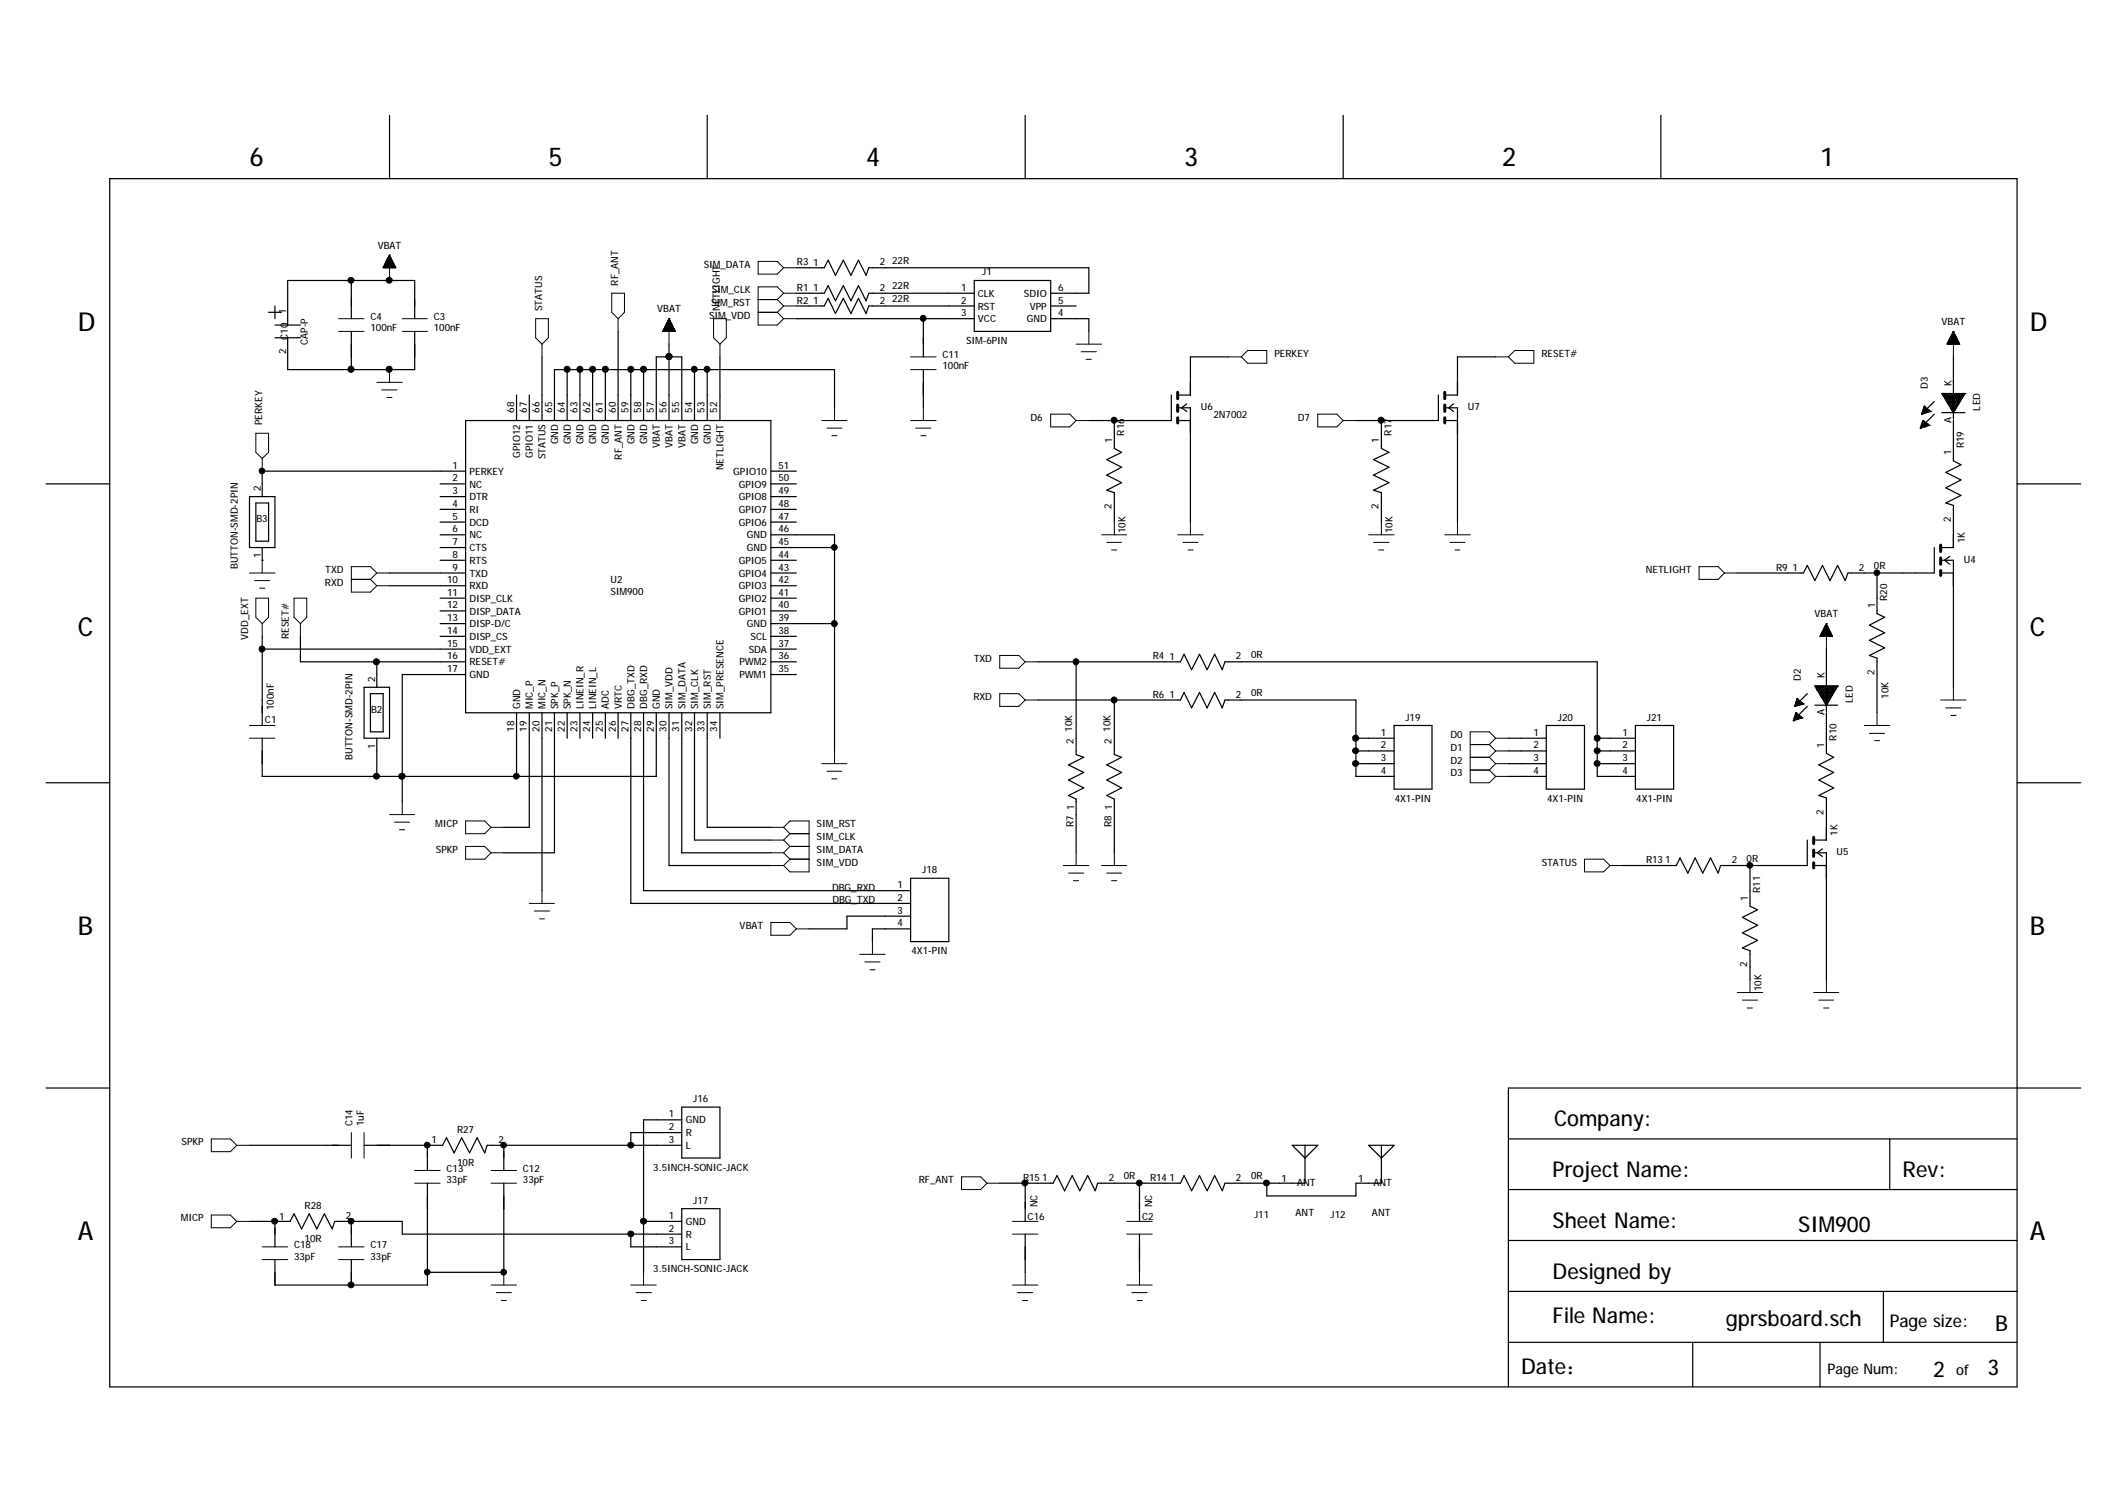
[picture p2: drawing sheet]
<svg xmlns="http://www.w3.org/2000/svg" width="297mm" height="210mm" viewBox="0 0 297 210" stroke-linecap="round" stroke-linejoin="round" font-family="sans-serif">
<g fill="none" stroke="#000" stroke-width=".17">
<path d="M54.4 16.1v8.8M98.8 16.1v8.8M143.2 16.1v8.8M187.6 16.1v8.8M231.9 16.1v8.8M15.3 24.9h266.4v168.8h-266.4zM49.1 39.2v5.3M54.4 39.2h.1M111.2 37.4h3.9l.6-1.1 1 2.2 1.1-2.2 1 2.2 1.1-2.2 1 2.2 .4-1.1h30.8v3.6h-5.4M136.1 39.2h10.6v7.1h-10.6zM37.5 43.6h1.8M38.4 42.7v1.8"/>
<path d="M38.4 45.4h3.6M38.4 47.2h3.6M49.1 46.3v5.3M54.4 51.6h.1M57.9 44.5v-5.3h-17.7v6.2M57.9 46.3v5.3h-17.7v-4.4M65 58.7h42.7v40.8h-42.7zM72.1 55.2v3.5M73.9 55.2v3.5M75.7 49.8v8.9M79.2 51.6v7.1M81 51.6v7.1"/>
<path d="M82.8 51.6v7.1M84.5 51.6v7.1M86.3 46.3v12.4M88.1 51.6v7.1M89.9 51.6v7.1M91.7 58.7v-8.9h3.5v8.9M93.4 49.8h.1M93.4 48.1v10.6M97 51.6v7.1M98.8 51.6v7.1M100.5 49.8v8.9M111.2 41h3.9l.6-1.1 1 2.1 1.1-2.1 1 2.1 1.1-2.1 1 2.1 .4-1h14.8"/>
<path d="M111.2 42.7h3.9l.6-1 1 2.1 1.1-2.1 1 2.1 1.1-2.1 1 2.1 .4-1.1h14.8M111.2 44.5h24.9M116.5 57v-5.4h-39.1v7.1M128.9 44.5v5.3M128.9 51.6v5.4M146.7 42.7h3.6M146.7 44.5h5.4v1.8M155.6 58.7v3.9l1 .6-2 1 2 1-2 1.2 2 1-2 1.1 1 .3v4.1M163.6 55.2v3.5h-11.5M164.5 58.7h1.7M164.5 57h1.7v15.9M165.7 56.4l-.7 .6 .7 .5"/>
<path d="M171.6 49.8h-5.4v5.4h-1.7M192.9 58.7v3.9l1.1 .6-2.2 1 2.2 1-2.2 1.2 2.2 1-2.2 1.1 1.1 .3v4.1M200.9 55.2v3.5h-11.5M201.8 58.7h1.7M201.8 57h1.7v15.9M203 56.4l-.7 .6 .7 .5M208.9 49.8h-5.4v5.4h-1.7M268.2 59.8h.1M268.3 59.6h.6M268.3 59.4h1.1M268.4 57.8h.1M268.4 57.6h.7"/>
<path d="M268.4 59.1h.6M268.5 57.5h1.1M268.5 58.9h.2M268.5 58.7h.1M268.5 58.7v1M268.5 58.7l-.3 1.1M268.5 58.7l.7 .5M268.6 57.1h.6M268.6 57h.3M268.7 56.7h.1M268.7 56.7l-.3 1.1M268.7 56.7l.7 .6"/>
<path d="M268.7 56.7v1M268.7 58.9v.7M268.9 56.9v.7M268.9 59v.5M269.1 57v.6M269.1 59.2v.3M269.2 57.2v.3M269.2 59.2v.3M269.2 59.2l.2 .2M269.2 59.2h-.8v.5M269.4 59.4h.1M269.4 57.3h-.9v.5"/>
<path d="M269.4 57.3l.2 .2M269.4 57.3v.2M269.4 59.4l-1.2 .4M269.6 57.5h.1M269.6 57.5l-1.2 .3M270.1 56.1l-1.7 1.7M270.1 57.8l-1.7 1.8M271.2 55h.1M271.2 57.6h3.2M271.2 55h3.2M271.2 55l1.6 2.6M271.3 55.2h3"/>
<path d="M271.4 55.3h2.8M271.4 55v.3M271.5 55.5h2.6M271.6 55v.6M271.6 55.7h2.4M271.7 55v.9h2.2v-.9M271.8 56.1h1.9M271.9 55v1.2M271.9 56.2h1.7M272 56.4h1.6M272.1 55v1.5M272.2 56.6h1.2"/>
<path d="M272.3 55v1.7h1v-1.7M272.4 57h.8M272.5 57.1h.6M272.5 55v2.1M272.6 57.3h.4M272.6 55v2.4M272.7 57.5h.2M272.8 57.6h.1M272.8 58.7v5.7l1.1 .5-2.2 1.1 2.2 1-2.2 1.1 2.2 1.1-2.2 1 1.1 .4v5.9h-1.8M272.8 49.8v8.7M273 55v2.3M273.2 55v2"/>
<path d="M273.5 55v1.4M273.7 55v1.1M274.1 55v.6M274.2 55v.3M274.4 55h.1M274.4 55l-1.6 2.6M6.4 67.6h8.9M34.8 69.4h3.6v7.1h-3.6zM35.7 70.2h1.8v5.4h-1.8zM36.6 78.2h.1M36.6 65.8h.1M36.6 65.8h28.4"/>
<path d="M36.6 65.8v3.6M36.6 76.5v1.7M61.5 67.6h3.5M61.5 69.4h3.5M61.5 71.1h3.5M61.5 72.9h3.5M61.5 74.7h3.5M61.5 76.5h3.5M61.5 78.2h3.5M107.7 67.6h3.5M107.7 65.8h3.5M107.7 69.4h3.5"/>
<path d="M107.7 71.1h3.5M107.7 72.9h3.5M107.7 74.7h8.8v30.2M107.7 76.5h8.8M107.7 78.2h3.5M270.1 76.5v3.5h-12l-.4 1.1-1.1-2.1-1 2.1-1.1-2.1-1.1 2.1-1-2.1-.6 1h-9.2M271 78.2h1.8v17.8M272.3 77.7l-.7 .5 .7 .6M281.7 67.6h8.9M36.6 90.6h28.4M36.6 88.9v12.4M42 88.9v3.5h23"/>
<path d="M50.8 96h3.6v7.1h-3.6zM51.7 96.9h1.8v5.3h-1.8zM52.6 92.4v3.6M54.4 80h10.6M54.4 81.8h10.6M61.5 83.5h3.5M61.5 85.3h3.5M61.5 87.1h3.5M61.5 88.9h3.5M65 94.2h-8.8v17.8M72.1 99.5v8.9M73.9 99.5v16h-3.5"/>
<path d="M75.7 99.5v24.9M77.4 99.5v19.6h-7M79.2 99.5v3.6M81 99.5v3.6M82.8 99.5v3.6M84.5 99.5v3.6M86.3 99.5v3.6M88.1 99.5v26.7h39.1M89.9 99.5v24.9h37.3M91.7 99.5v8.9h-55.1v-5.3M93.4 99.5v21.4h14.3M95.2 99.5v19.6h12.5"/>
<path d="M97 99.5v17.8h10.7M98.8 99.5v16h8.9M100.5 99.5v3.6M107.7 80h3.5M107.7 81.8h3.5M107.7 83.5h3.5M107.7 85.3h3.5M107.7 87.1h8.8M107.7 88.9h3.5M107.7 90.6h3.5M107.7 92.4h3.5M107.7 94.2h3.5"/>
<path d="M144.9 92.4h19.9l.6-1 1 2.1 1.1-2.1 1.1 2.1 1-2.1 1.1 2.1 .4-1.1h52v16h5.3M144.9 97.8h19.9l.6-1.1 1 2.2 1.1-2.2 1.1 2.2 1-2.2 1.1 2.2 .4-1.1h18.3v10.6h5.3M150.3 92.4v13l1 .4-2.1 1 2.1 1.1-2.1 1 2.1 1.1-2.1 1.1 1.1 .5v7.5M155.6 97.8v7.6l1 .4-2 1 2 1.1-2 1 2 1.1-2 1.1 1 .5v7.5M250.6 98.7h.1M250.7 98.5h.6M250.7 99.9h.5M250.7 98.3h1.1M250.7 99.8h.3M250.8 99.5h.1M250.8 99.5v1M250.8 99.5l-.4 1.1"/>
<path d="M250.8 99.5l.7 .6M250.9 98h.5M250.9 97.8h.3M251 97.6h.1M251 97.6l-.4 1.1M251 97.6l.7 .5M251 97.6v1M251 99.7v.7M251.1 97.7v.8M251.1 99.8v.6M251.3 97.9v.5M251.3 100v.3"/>
<path d="M251.5 98v.4M251.7 98.1h-.9v.5M251.7 98.1l.1 .2M251.7 98.1v.3M251.8 98.3h.1M251.8 98.3l-1.2 .4M252.4 96.9l-1.8 1.8M252.4 98.7l-1.8 1.7M253.4 95.8h.1M253.4 98.5h3.2M253.4 95.8h3.2M253.4 95.8l1.7 2.7"/>
<path d="M253.5 96h3M253.6 95.8v.3M253.7 96.2h2.7M253.7 96.4h2.6M253.8 95.8v.6M253.9 96.5h2.3M254 95.8v.9h2.1v-.9M254.1 96.9h1.9M254.2 95.8v1.2M254.2 97.1h1.7M254.3 97.3h1.5M254.3 95.8v1.5"/>
<path d="M254.4 97.4h1.3M254.5 95.8v1.8h1.1v-1.8M254.6 97.8h.8M254.7 95.8v2.1M254.7 98h.7M254.8 98.1h.5M254.9 95.8v2.4M254.9 98.3h.2M255.1 98.5h.1M255.1 90.6v8.8M255.1 99.5v5.7l1 .6-2.1 1 2.1 1.1-2.1 1 2.1 1.1-2.1 1.1 1.1 .3v5.9h-1.8M255.2 95.8v2.3"/>
<path d="M255.4 95.8v2.1M255.7 95.8v1.5M255.9 95.8v1.2M256.3 95.8v.6M256.5 95.8v.3M256.6 95.8h.1M256.6 95.8l-1.5 2.7M262.1 80v5.7l1.1 .5-2.1 1.1 2.1 1.1-2.1 1 2.1 1.1-2.1 1 1 .4v7.6M271 80h1.8M6.4 109.3h8.9M52.6 103.1v5.3M56.2 108.4h.1"/>
<path d="M189.4 103.1h5.3M189.4 104.9h5.3M189.4 106.7h5.3M194.7 101.3h5.3v8.9h-5.3zM210.7 103.1h5.2M210.7 104.9h5.2M210.7 106.7h5.2M210.7 108.4h5.2M215.9 101.3h5.4v8.9h-5.4zM223.1 103.1h5.3M223.1 104.9h5.3M223.1 106.7h5.3"/>
<path d="M228.4 101.3h5.3v8.9h-5.3zM250.4 100.6h.1M250.5 100.4h.6M250.6 100.3h1.1M251.5 100.1v.2M251.5 100.1l.2 .2M251.5 100.1h-.9v.5M251.7 100.3h.1M251.7 100.3l-1.3 .3M252.4 117.3v3.6h-12.1l-.4 1-1-2.1-1.1 2.1-1.1-2.1-1 2.1-1.1-2.1-.5 1.1h-7.5M253.3 119.1h1.8v17.7M254.5 118.5l-.7 .6 .7 .5"/>
<path d="M281.7 109.3h8.9M127.2 122.7h5.3v8.8h-5.3zM127.2 127.9h-8.9v1.8h-5.3M127.2 129.7h-5.4v1.8M244.4 120.9v5.6l1 .6-2.1 1 2.1 1.1-2.1 1.1 2.1 1-2.1 1.1 1.1 .4v4M253.3 120.9h1.8M6.4 151.9h8.9M34.8 159.9h14.3M50.8 159.9h11l.6-1 1 2.1 1.1-2.1 1.1 2.1 1-2.1 1.1 2.1 .3-1.1h27.2M59.7 159.9h.1M59.7 159.9v3.6M70.4 159.9h.1"/>
<path d="M70.4 159.9v3.6M95.2 158.2h-7.1v1.7M95.2 156.4h-5.3v21.3M95.2 154.6h5.3v7.1h-5.3zM180.5 159.9h3.5l-1.8 1.8zM182.2 159.9v5.3h-11.1l-.4 1.1-1.1-2.1-1 2.1-1.1-2.1-1.1 2.1-1-2.1-.6 1h-11.5l-.3 1.1-1.1-2.1-1.1 2.1-1.1-2.1-1 2.1-1.1-2.1-.5 1h-7.5M191.1 159.9h3.6l-1.8 1.8zM192.9 159.9v5.3h-3.5v1.8h-12.5v-1.8M210.7 159.1h71M263.9 159.1v7M281.7 151.9h-71v41.8M281.7 151.9h8.9"/>
<path d="M34.8 170.6h5.7l.6-1.1 1 2.1 1.1-2.1 1 2.1 1.1-2.1 1.1 2.1 .3-1h9.5v1.8h39M38.4 170.6h.1M38.4 170.6v3.5M49.1 170.6h.1M49.1 179.5h.1M49.1 170.6v3.5M49.1 175.9v3.6M59.7 165.2v14.3h-21.3v-3.6M59.7 177.7h10.7M70.4 177.7h.1M70.4 165.2v12.5M88.1 172.4v1.7h7.1"/>
<path d="M89.9 170.6h5.3M95.2 168.8h5.3v7.1h-5.3zM143.2 165.2v5.4M143.2 172.4v5.3M159.1 165.2v5.4M159.1 172.4v5.3M210.7 173.2h71M210.7 166.1h71M263.9 166.1h.1M210.7 187.5h71M210.7 180.4h71M236.4 187.5v6.2"/>
<path d="M254.2 187.5v6.2M263 180.4v7.1"/>
</g>
<g fill="none" stroke="#000" stroke-width=".14">
<path d="M53.5 37.4v-.1h1.7v.1M53.6 37.3h1.6M53.6 37.2h1.6v.2M53.6 37.1v.3M53.6 37.1h1.5M53.7 37.1h1.4v.3M53.7 37h1.3M53.7 37v.4M53.7 37.4v-.5h1.3v.5M53.8 36.8h1.1M53.8 36.8h1.1v.6M53.8 36.7v.7"/>
<path d="M53.8 36.7h1.1M53.9 36.6h1v.8M53.9 36.5h.9M53.9 36.6v.8M53.9 36.5h.9v.9M53.9 36.4v1M54 36.4h.8M54 36.3h.7v1.1M54 36.3v1.1M54.1 36.3h.6M54.1 36.2h.6v1.2M54.1 36.1v1.3"/>
<path d="M54.1 36.1h.5M54.1 36h.5v1.4M54.1 36v1.4M54.2 36h.4M54.2 35.9h.3v1.5M54.2 35.8v1.6M54.3 35.8h.2M54.3 35.8h.1v1.6M54.4 35.6h.1M54.4 35.6v3.6M54.4 35.6l-.9 1.8M54.4 35.6l.9 1.8h-1.8"/>
<path d="M54.4 35.7h-.1v1.7M105.9 36.5h2.6l.9 .9-.9 .9h-2.6zM109.4 37.4h1.8M47.3 44.5h3.5M47.3 46.3h3.5M52.6 53.4h3.6M53.3 54.5h2.2M54 55.5h.7M54.4 51.6v1.8M56.2 44.5h3.5M56.2 46.3h3.5M74.8 44.5h1.8v2.7l-.9 .9-.9-.9z"/>
<path d="M75.7 48.1v1.7M85.4 41h1.8v2.6l-.9 .9-.9-.9zM86.3 44.5v1.8M92.6 46.2h1.7v.1M92.6 46.2v.1M92.6 46.2h1.7M92.7 46.1h1.5v.2M92.7 46h1.5M92.7 46v.3M92.8 46.3v-.4h1.3v.4M92.8 45.9h1.3M92.8 45.8h1.3v.5"/>
<path d="M92.8 45.7v.6M92.8 45.7h1.2M92.9 45.6h1.1v.7M92.9 45.6v.7M92.9 45.6h1.1M92.9 45.5h1v.8M92.9 45.4v.9M93 45.4h.9M93 45.4h.9v.9M93 45.3v1M93 45.3h.8M93.1 45.2h.7v1.1"/>
<path d="M93.1 45.1v1.2M93.1 45.1h.7M93.1 45.1h.6v1.2M93.1 45v1.3M93.2 45h.5M93.2 44.9h.4v1.4M93.2 44.8v1.5M93.3 44.8h.3M93.3 44.8h.3v1.5M93.4 44.6h.1v1.7M93.4 44.5h.1M93.4 44.5l.9 1.8h-1.8z"/>
<path d="M93.4 44.5v3.6M93.5 44.5h-.1v1.8M93.6 44.7h-.3v1.6M99.7 44.5h1.7v2.7l-.9 .9-.8-.9zM100.5 48.1v1.7M105.9 41.8h2.6M105.9 43.6h2.6M108.5 41.8l.9 .9M108.5 43.6l.9 .9M109.4 44.5h1.8M109.4 41h1.8M109.4 41l-.9-.9h-2.6v5.3h2.6l.9-.9"/>
<path d="M109.4 41l-.9 .8M109.4 42.7h1.8M109.4 42.7l-.9 .9M114.8 58.7h3.5M115.5 59.8h2.1M116.5 57v1.7M127.2 49.8h3.5M127.2 51.6h3.5M127.2 58.7h3.5M127.9 59.8h2.1M128.9 57v1.7M146.7 57.8h2.7l.9 .9-.9 .9h-2.7z"/>
<path d="M150.3 58.7h1.8M150.3 48.1h3.5M151 49.1h2.1M151.7 50.2h.7M152.1 46.3v1.8M171.6 49.8h1.8M173.4 49.8l.8-.8h2.7v1.7h-2.7zM184 57.8h2.7l.9 .9-.9 .9h-2.7zM187.6 58.7h1.8M208.9 49.8h1.8M210.7 49.8l.8-.8h2.7v1.7h-2.7zM271.9 48h1.7v.1"/>
<path d="M272 47.9h1.6v.2M272 47.8h1.6M272 47.8v.3M272.1 48.1v-.4h1.4v.4M272.1 47.6h1.4M272.2 47.6h1.2v.5M272.2 47.5v.6M272.2 47.5h1.2M272.2 47.4h1.1v.7M272.2 47.4v.7M272.3 47.3h1M272.3 47.3h1v.8"/>
<path d="M272.3 47.2v.9M272.3 47.2h1M272.4 47.1h.8v1M272.4 47v1.1M272.4 47h.8M272.5 47h.7v1.1M272.5 46.8h.6v1.3M272.5 46.8v1.3M272.5 46.8h.5M272.6 46.7h.4v1.4M272.6 46.6v1.5M272.6 46.6h.4"/>
<path d="M272.7 46.6h.2v1.5M272.7 46.4h.1v1.7M272.7 46.3v1.8M272.8 46.3h.1M272.8 46.3l.9 1.8h-1.8zM272.8 46.3v3.5M272.9 46.5h-.2v1.6M273.1 46.9h-.6v1.2M273.6 47.9h-1.7v.2M35.7 60.5h1.8v2.7l-.9 .8-.9-.8zM36.6 64v1.8M36.6 78.2v1.8"/>
<path d="M116.2 60.8h.7M128.6 60.8h.7M153.8 74.7h3.6M154.6 75.7h2M155.2 76.8h.8M155.6 72.9v1.8M164.5 74.7h3.5M165.2 75.7h2.1M165.9 76.8h.7M166.2 72.9v1.8M191.1 74.7h3.6M191.8 75.7h2.2"/>
<path d="M192.5 76.8h.8M192.9 72.9v1.8M201.8 74.7h3.5M202.5 75.7h2.1M203.2 76.8h.7M203.5 72.9v1.8M237.3 79.1h2.6l.9 .9-.9 .9h-2.6zM34.8 80h3.6M35.6 81.1h2.1M35.7 83.5h1.8v2.7l-.9 .9-.9-.9zM36.3 82.1h.7M36.6 87.1v1.8"/>
<path d="M41.1 83.5h1.7v2.7l-.8 .9-.9-.9zM42 87.1v1.8M49.1 80.9h2.6M51.7 80.9l.9 .9M52.6 80l-.9-.9h-2.6v3.6h2.6l.9-.9M52.6 80h1.8M52.6 80l-.9 .9M52.6 81.8h1.8M139.6 96.9h2.7l.9 .9-.9 .9h-2.7zM139.6 91.5h2.7l.9 .9-.9 .9h-2.7zM143.2 92.4h1.7M143.2 97.8h1.7"/>
<path d="M240.8 80h1.8M254.2 88.9h1.7M254.2 88.8l1.7 .1M254.2 88.8v.1M254.2 88.7h1.7M254.3 88.7h1.5v.2M254.3 88.6v.3M254.3 88.6h1.5M254.3 88.5h1.4v.4M254.3 88.5v.4M254.4 88.4h1.3M254.4 88.4h1.3v.5"/>
<path d="M254.4 88.4v.5M254.4 88.3h1.3M254.5 88.9v-.7h1.1v.7M254.5 88.2h1.1M254.6 88.1h.9v.8M254.6 88h.8v.9M254.7 87.8h.7v1.1M254.7 87.7v1.2M254.7 87.7h.7M254.8 87.7h.5v1.2M254.8 87.6v1.3M254.8 87.6h.5"/>
<path d="M254.8 87.6h.5v1.3M254.8 87.5v1.4M254.9 87.5h.3M254.9 87.4h.3v1.5M254.9 87.3v1.6M254.9 87.3h.2M255 87.3h.1v1.6M255 87.2v1.7M255 87.2h.1M255.1 87.1h.1M255.1 87.1v3.5M255.1 87.1l-.9 1.8"/>
<path d="M255.1 87.1l.8 1.8M255.4 87.9h-.8v1M255.5 88.1h-.9v.8M262.1 99.5v1.8M271 97.8h3.6M271.7 98.9h2.2M272.5 99.9h.7M272.8 96v1.8M34.8 101.3h3.6M34.8 103.1h3.6M54.4 113.8h3.5M55.1 114.8h2.1"/>
<path d="M55.8 115.9h.7M56.2 112v1.8M65 118.2h2.7l.9 .9-.9 .9h-2.7zM65 114.7h2.7l.9 .8-.9 .9h-2.7zM68.6 119.1h1.8M68.6 115.5h1.8M107.7 119.1h1.7M107.7 117.3h1.7M107.7 115.5h1.7M109.4 115.5l.9-.8h2.7v7.1h-2.7l-.9-.9M109.4 119.1l.9 .9M109.4 117.3l.9 .9"/>
<path d="M109.4 115.5l.9 .9M110.3 120h2.7M110.3 120l-.9 .9M110.3 118.2h2.7M110.3 118.2l-.9 .9M110.3 116.4h2.7M110.3 116.4l-.9 .9M114.8 106.7h3.5M115.5 107.7h2.1M116.2 108.8h.7M116.5 104.9v1.8M150.3 119.1v1.8"/>
<path d="M155.6 119.1v1.8M205.3 104h2.7M205.3 105.8h2.7M205.3 107.5h2.7M208 104l.9 .9M208 105.8l.9 .9M208 107.5l.9 .9M208.9 103.1h1.8M208.9 106.7h1.8M208.9 103.1l-.9 .9M208.9 103.1l-.9-.9h-2.7v7.1h2.7l.9-.9M208.9 104.9h1.8"/>
<path d="M208.9 104.9l-.9 .9M208.9 106.7l-.9 .8M208.9 108.4h1.8M221.3 120h2.6l.9 .9-.9 .9h-2.6zM260.3 101.3h3.6M261.1 102.4h2.1M261.8 103.4h.7M73.9 126.2h3.5M74.6 127.2h2.2M75.4 128.3h.6M75.7 124.4v1.8M107.7 120.9h1.7"/>
<path d="M107.7 128.8h2.6l.9 .9-.9 .9h-2.6zM111.2 129.7h1.8M120.1 133.3h3.5M120.8 134.3h2.1M121.5 135.4h.7M121.8 131.5v1.8M148.5 120.9h3.6M149.2 121.9h2.1M149.9 123h.7M153.8 120.9h3.6M154.6 121.9h2M155.2 123h.8"/>
<path d="M224.8 120.9h1.8M242.6 138.6h3.6M243.3 139.7h2.1M244.4 136.8v1.8M253.3 138.6h3.5M254 139.7h2.1M255.1 136.8v1.8M29.5 159.1h2.7l.9 .8-.9 .9h-2.7zM33.1 159.9h1.7M49.1 158.2v3.5M50.8 158.2v3.5M244 140.8h.7"/>
<path d="M254.7 140.8h.7M29.5 169.7h2.7l.9 .9-.9 .9h-2.7zM33.1 170.6h1.7M36.6 174.1h3.6M36.6 175.9h3.6M47.3 174.1h3.5M47.3 175.9h3.5M57.9 163.5h3.6M57.9 165.2h3.6M68.6 163.5h3.5M68.6 165.2h3.5M68.6 179.5h3.5"/>
<path d="M70.4 177.7v1.8M88.1 179.5h3.6M89.9 177.7v1.8M134.3 164.4h2.6l.9 .8-.9 .9h-2.6zM137.8 165.2h1.8M141.4 170.6h3.5M141.4 172.4h3.5M141.4 179.5h3.5M143.2 177.7v1.8M157.4 170.6h3.5M157.4 172.4h3.5M157.4 179.5h3.5"/>
<path d="M159.1 177.7v1.8M69.3 180.5h2.1M70 181.6h.7M88.8 180.5h2.2M89.5 181.6h.8M142.1 180.5h2.1M142.8 181.6h.7M158.1 180.5h2.1M158.8 181.6h.7"/>
</g>
<path d="M164.5 54.8v.9M164.5 56.6v.9M164.5 58.3v.8M201.8 54.8v.9M201.8 56.6v.9M201.8 58.3v.8M271 76.1v.9M271 77.9v.9M271 79.7v.7M253.3 116.9v.9M253.3 118.7v.9M253.3 120.5v.7" fill="none" stroke="#000" stroke-width=".42"/>
<g fill="#000" stroke="#000" stroke-width=".14">
<circle cx="49" cy="39.1" r=".42"/>
<circle cx="54.4" cy="39.1" r=".42"/>
<circle cx="49" cy="51.6" r=".43"/>
<circle cx="54.4" cy="51.6" r=".43"/>
<circle cx="79.2" cy="51.6" r=".43"/>
<circle cx="81" cy="51.6" r=".43"/>
<circle cx="82.8" cy="51.6" r=".43"/>
<circle cx="84.5" cy="51.6" r=".43"/>
<circle cx="88.1" cy="51.6" r=".43"/>
<circle cx="89.9" cy="51.6" r=".43"/>
<circle cx="93.4" cy="49.8" r=".43"/>
<circle cx="97" cy="51.6" r=".42"/>
<circle cx="98.7" cy="51.6" r=".42"/>
<circle cx="128.9" cy="44.5" r=".42"/>
<circle cx="155.6" cy="58.7" r=".42"/>
<circle cx="192.9" cy="58.7" r=".43"/>
<circle cx="36.6" cy="65.8" r=".4"/>
<circle cx="116.5" cy="76.4" r=".4"/>
<circle cx="262.1" cy="80" r=".4"/>
<circle cx="36.6" cy="90.6" r=".42"/>
<circle cx="52.6" cy="92.4" r=".43"/>
<circle cx="116.5" cy="87.1" r=".42"/>
<circle cx="150.2" cy="92.4" r=".42"/>
<circle cx="155.6" cy="97.8" r=".42"/>
<circle cx="52.6" cy="108.4" r=".42"/>
<circle cx="56.1" cy="108.4" r=".42"/>
<circle cx="72.1" cy="108.4" r=".4"/>
<circle cx="189.3" cy="103.1" r=".43"/>
<circle cx="189.3" cy="104.8" r=".42"/>
<circle cx="189.3" cy="106.6" r=".42"/>
<circle cx="223.1" cy="103.1" r=".43"/>
<circle cx="223.1" cy="104.8" r=".42"/>
<circle cx="223.1" cy="106.6" r=".42"/>
<circle cx="244.4" cy="120.8" r=".4"/>
<circle cx="59.7" cy="159.9" r=".4"/>
<circle cx="70.3" cy="159.9" r=".4"/>
<circle cx="88.1" cy="159.9" r=".42"/>
<circle cx="38.4" cy="170.5" r=".42"/>
<circle cx="49" cy="179.4" r=".42"/>
<circle cx="49" cy="170.5" r=".42"/>
<circle cx="59.7" cy="177.7" r=".4"/>
<circle cx="70.3" cy="177.7" r=".4"/>
<circle cx="88.1" cy="172.3" r=".42"/>
<circle cx="89.9" cy="170.5" r=".42"/>
<circle cx="143.1" cy="165.2" r=".42"/>
<circle cx="159.1" cy="165.2" r=".4"/>
<circle cx="176.9" cy="165.2" r=".42"/>
</g>
<g font-size="3.6">
<text x="34.8" y="23.2">6</text>
<text x="76.6" y="23.2">5</text>
<text x="120.9" y="23.2">4</text>
<text x="165.4" y="23.2">3</text>
<text x="209.8" y="23.2">2</text>
<text x="254.2" y="23.2">1</text>
<text x="10.9" y="46.3">D</text>
<text x="283.5" y="46.3">D</text>
<text x="10.9" y="88.9">C</text>
<text x="283.5" y="88.9">C</text>
<text x="10.9" y="130.6">B</text>
<text x="283.5" y="130.6">B</text>
<text x="10.9" y="173.2">A</text>
<text x="283.5" y="173.2">A</text>
</g>
<g font-size="3">
<text x="217" y="157.3">Company:</text>
<text x="216.8" y="164.4">Project Name:</text>
<text x="265.7" y="164.4">Rev:</text>
<text x="216.8" y="171.5">Sheet Name:</text>
<text x="251.1" y="172">SIM900</text>
<text x="216.8" y="178.6">Designed by</text>
<text x="216.8" y="184.8">File Name:</text>
<text x="241" y="185.1">gprsboard.sch</text>
<text x="278.6" y="185.9">B</text>
<text x="212.4" y="191.9">Date：</text>
<text x="270" y="192.2">2</text>
<text x="277.6" y="192.1">3</text>
</g>
<text font-size="2.5" x="263.9" y="185.3">Page size:</text>
<g font-size="2">
<text x="255.2" y="191.9">Page Num:</text>
<text x="273.2" y="192.1">of</text>
</g>
<g font-size="1.4">
<text x="52.7" y="34.7">VBAT</text>
<text x="86.3" y="39.9" transform="rotate(-90 86.3 39.9)">RF_ANT</text>
<text x="98.3" y="37.4">SIM_DATA</text>
<text x="99.4" y="41">SIM_CLK</text>
<text x="111.3" y="40.6">R1</text>
<text x="111.3" y="37.1">R3</text>
<text x="113.6" y="40.7">1</text>
<text x="113.6" y="37.1">1</text>
<text x="122.9" y="40.6">2</text>
<text x="122.9" y="37.1">2</text>
<text x="124.6" y="40.4">22R</text>
<text x="124.6" y="36.8">22R</text>
<text x="134.2" y="40.6">1</text>
<text x="136.6" y="41.5">CLK</text>
<text x="137.2" y="38.5">J1</text>
<text x="143" y="41.5">SDIO</text>
<text x="147.8" y="40.6">6</text>
<text x="40" y="43.8" transform="rotate(-90 40 43.8)">1</text>
<text x="40.2" y="47.5" transform="rotate(-90 40.2 47.5)">C10</text>
<text x="51.7" y="44.7">C4</text>
<text x="51.7" y="46.2">100nF</text>
<text x="60.6" y="44.7">C3</text>
<text x="60.6" y="46.2">100nF</text>
<text x="75.7" y="43.4" transform="rotate(-90 75.7 43.4)">STATUS</text>
<text x="91.8" y="43.6">VBAT</text>
<text x="99" y="44.5">SIM_VDD</text>
<text x="99.3" y="42.7">SIM_RST</text>
<text x="100.5" y="43.4" transform="rotate(-90 100.5 43.4)">NETLIGHT</text>
<text x="111.3" y="42.4">R2</text>
<text x="113.6" y="42.4">1</text>
<text x="122.9" y="42.4">2</text>
<text x="124.6" y="42.2">22R</text>
<text x="134.2" y="42.4">2</text>
<text x="134.2" y="44.1">3</text>
<text x="136.6" y="43.2">RST</text>
<text x="136.6" y="45">VCC</text>
<text x="143.4" y="45">GND</text>
<text x="143.8" y="43.2">VPP</text>
<text x="147.8" y="44.1">4</text>
<text x="147.8" y="42.4">5</text>
<text x="271.1" y="45.4">VBAT</text>
<text x="40" y="49.5" transform="rotate(-90 40 49.5)">2</text>
<text x="43" y="48.1" transform="rotate(-90 43 48.1)">CAP-P</text>
<text x="131.6" y="50">C11</text>
<text x="131.6" y="51.6">100nF</text>
<text x="134.9" y="48">SIM-6PIN</text>
<text x="178" y="49.8">PERKEY</text>
<text x="215.3" y="49.8">RESET#</text>
<text x="272.5" y="53.9" transform="rotate(-90 272.5 53.9)">K</text>
<text x="36.6" y="59.4" transform="rotate(-90 36.6 59.4)">PERKEY</text>
<text x="71.8" y="57.6" transform="rotate(-90 71.8 57.6)">68</text>
<text x="73.6" y="57.6" transform="rotate(-90 73.6 57.6)">67</text>
<text x="75.4" y="57.6" transform="rotate(-90 75.4 57.6)">66</text>
<text x="77.1" y="57.6" transform="rotate(-90 77.1 57.6)">65</text>
<text x="78.9" y="57.6" transform="rotate(-90 78.9 57.6)">64</text>
<text x="80.6" y="57.6" transform="rotate(-90 80.6 57.6)">63</text>
<text x="82.4" y="57.6" transform="rotate(-90 82.4 57.6)">62</text>
<text x="84.2" y="57.6" transform="rotate(-90 84.2 57.6)">61</text>
<text x="86" y="57.6" transform="rotate(-90 86 57.6)">60</text>
<text x="87.8" y="57.6" transform="rotate(-90 87.8 57.6)">59</text>
<text x="89.5" y="57.6" transform="rotate(-90 89.5 57.6)">58</text>
<text x="91.3" y="57.6" transform="rotate(-90 91.3 57.6)">57</text>
<text x="93.1" y="57.6" transform="rotate(-90 93.1 57.6)">56</text>
<text x="94.9" y="57.6" transform="rotate(-90 94.9 57.6)">55</text>
<text x="96.6" y="57.6" transform="rotate(-90 96.6 57.6)">54</text>
<text x="98.4" y="57.6" transform="rotate(-90 98.4 57.6)">53</text>
<text x="100.2" y="57.6" transform="rotate(-90 100.2 57.6)">52</text>
<text x="143.9" y="58.7">D6</text>
<text x="167.7" y="57.3">U6</text>
<text x="169.5" y="58.3">2N7002</text>
<text x="181.2" y="58.7">D7</text>
<text x="205" y="57.3">U7</text>
<text x="269.2" y="54.3" transform="rotate(-90 269.2 54.3)">D3</text>
<text x="272.5" y="59" transform="rotate(-90 272.5 59)">A</text>
<text x="276.5" y="57.3" transform="rotate(-90 276.5 57.3)">LED</text>
<text x="63.2" y="65.5">1</text>
<text x="72.6" y="63.9" transform="rotate(-90 72.6 63.9)">GPIO12</text>
<text x="74.4" y="63.9" transform="rotate(-90 74.4 63.9)">GPIO11</text>
<text x="76.2" y="64.1" transform="rotate(-90 76.2 64.1)">STATUS</text>
<text x="77.9" y="62.1" transform="rotate(-90 77.9 62.1)">GND</text>
<text x="79.7" y="62.1" transform="rotate(-90 79.7 62.1)">GND</text>
<text x="81.5" y="62.1" transform="rotate(-90 81.5 62.1)">GND</text>
<text x="83.3" y="62.1" transform="rotate(-90 83.3 62.1)">GND</text>
<text x="85" y="62.1" transform="rotate(-90 85 62.1)">GND</text>
<text x="86.8" y="64.2" transform="rotate(-90 86.8 64.2)">RF_ANT</text>
<text x="88.6" y="62.1" transform="rotate(-90 88.6 62.1)">GND</text>
<text x="90.4" y="62.1" transform="rotate(-90 90.4 62.1)">GND</text>
<text x="92.2" y="62.6" transform="rotate(-90 92.2 62.6)">VBAT</text>
<text x="93.9" y="62.6" transform="rotate(-90 93.9 62.6)">VBAT</text>
<text x="95.7" y="62.6" transform="rotate(-90 95.7 62.6)">VBAT</text>
<text x="97.5" y="62.1" transform="rotate(-90 97.5 62.1)">GND</text>
<text x="99.3" y="62.1" transform="rotate(-90 99.3 62.1)">GND</text>
<text x="101" y="65.7" transform="rotate(-90 101 65.7)">NETLIGHT</text>
<text x="108.7" y="65.5">51</text>
<text x="155.3" y="61.8" transform="rotate(-90 155.3 61.8)">1</text>
<text x="157" y="60.8" transform="rotate(-90 157 60.8)">R16</text>
<text x="192.6" y="61.8" transform="rotate(-90 192.6 61.8)">1</text>
<text x="194.3" y="60.8" transform="rotate(-90 194.3 60.8)">R17</text>
<text x="272.5" y="63.6" transform="rotate(-90 272.5 63.6)">1</text>
<text x="274.2" y="62.6" transform="rotate(-90 274.2 62.6)">R19</text>
<text x="36.4" y="68.6" transform="rotate(-90 36.4 68.6)">2</text>
<text x="63.2" y="67.2">2</text>
<text x="63.2" y="69">3</text>
<text x="63.2" y="70.8">4</text>
<text x="65.6" y="66.3">PERKEY</text>
<text x="65.6" y="68.1">NC</text>
<text x="65.6" y="69.9">DTR</text>
<text x="65.6" y="71.6">RI</text>
<text x="102.4" y="66.3">GPIO10</text>
<text x="103.2" y="71.6">GPIO7</text>
<text x="103.2" y="69.9">GPIO8</text>
<text x="103.2" y="68.1">GPIO9</text>
<text x="108.7" y="70.8">48</text>
<text x="108.7" y="69">49</text>
<text x="108.7" y="67.2">50</text>
<text x="155.2" y="71.1" transform="rotate(-90 155.2 71.1)">2</text>
<text x="192.5" y="71.1" transform="rotate(-90 192.5 71.1)">2</text>
<text x="35.8" y="72.9">B3</text>
<text x="36.4" y="77.9" transform="rotate(-90 36.4 77.9)">1</text>
<text x="63.2" y="72.6">5</text>
<text x="63.2" y="74.4">6</text>
<text x="63.2" y="76.1">7</text>
<text x="63.2" y="77.9">8</text>
<text x="65.6" y="73.4">DCD</text>
<text x="65.6" y="75.2">NC</text>
<text x="65.6" y="77">CTS</text>
<text x="103.2" y="73.4">GPIO6</text>
<text x="104.3" y="77">GND</text>
<text x="104.3" y="75.2">GND</text>
<text x="108.7" y="77.9">44</text>
<text x="108.7" y="76.1">45</text>
<text x="108.7" y="74.4">46</text>
<text x="108.7" y="72.6">47</text>
<text x="157.2" y="74.4" transform="rotate(-90 157.2 74.4)">10K</text>
<text x="194.5" y="74.4" transform="rotate(-90 194.5 74.4)">10K</text>
<text x="272.5" y="72.9" transform="rotate(-90 272.5 72.9)">2</text>
<text x="274.4" y="75.8" transform="rotate(-90 274.4 75.8)">1K</text>
<text x="33.2" y="79.5" transform="rotate(-90 33.2 79.5)">BUTTON-SMD-2PIN</text>
<text x="45.4" y="81.8">RXD</text>
<text x="45.4" y="80">TXD</text>
<text x="62.4" y="81.5">10</text>
<text x="62.4" y="83.2">11</text>
<text x="63.2" y="79.7">9</text>
<text x="65.6" y="78.8">RTS</text>
<text x="65.6" y="80.5">TXD</text>
<text x="65.6" y="82.3">RXD</text>
<text x="85.3" y="81.5">U2</text>
<text x="85.3" y="83">SIM900</text>
<text x="103.2" y="82.3">GPIO3</text>
<text x="103.2" y="80.5">GPIO4</text>
<text x="103.2" y="78.8">GPIO5</text>
<text x="108.7" y="83.2">41</text>
<text x="108.7" y="81.5">42</text>
<text x="108.7" y="79.7">43</text>
<text x="229.8" y="80">NETLIGHT</text>
<text x="248" y="79.7">R9</text>
<text x="250.3" y="79.7">1</text>
<text x="259.6" y="79.7">2</text>
<text x="261.7" y="79.5">0R</text>
<text x="263.6" y="83.9" transform="rotate(-90 263.6 83.9)">R20</text>
<text x="274.2" y="78.6">U4</text>
<text x="34.7" y="89.4" transform="rotate(-90 34.7 89.4)">VDD_EXT</text>
<text x="40.3" y="89.3" transform="rotate(-90 40.3 89.3)">RESET#</text>
<text x="62.4" y="85">12</text>
<text x="62.4" y="86.8">13</text>
<text x="62.4" y="88.5">14</text>
<text x="65.6" y="84">DISP_CLK</text>
<text x="65.6" y="85.8">DISP_DATA</text>
<text x="65.6" y="87.6">DISP-D/C</text>
<text x="65.6" y="89.4">DISP_CS</text>
<text x="103.2" y="85.8">GPIO1</text>
<text x="103.2" y="84">GPIO2</text>
<text x="104.3" y="87.6">GND</text>
<text x="104.8" y="89.4">SCL</text>
<text x="108.7" y="88.5">38</text>
<text x="108.7" y="86.8">39</text>
<text x="108.7" y="85">40</text>
<text x="253.4" y="86.2">VBAT</text>
<text x="261.9" y="84.9" transform="rotate(-90 261.9 84.9)">1</text>
<text x="52.4" y="95.3" transform="rotate(-90 52.4 95.3)">2</text>
<text x="62.4" y="90.3">15</text>
<text x="62.4" y="92.1">16</text>
<text x="62.4" y="93.9">17</text>
<text x="65.6" y="91.2">VDD_EXT</text>
<text x="65.6" y="92.9">RESET#</text>
<text x="65.6" y="94.7">GND</text>
<text x="103.3" y="94.7">PWM1</text>
<text x="103.3" y="92.9">PWM2</text>
<text x="104.6" y="91.2">SDA</text>
<text x="108.7" y="93.9">35</text>
<text x="108.7" y="92.1">36</text>
<text x="108.7" y="90.3">37</text>
<text x="136" y="92.4">TXD</text>
<text x="161" y="92.1">R4</text>
<text x="163.3" y="92.2">1</text>
<text x="172.6" y="92.1">2</text>
<text x="174.7" y="91.9">0R</text>
<text x="251.5" y="95.1" transform="rotate(-90 251.5 95.1)">D2</text>
<text x="254.8" y="94.8" transform="rotate(-90 254.8 94.8)">K</text>
<text x="261.8" y="94.2" transform="rotate(-90 261.8 94.2)">2</text>
<text x="37" y="101">C1</text>
<text x="38.2" y="99.2" transform="rotate(-90 38.2 99.2)">100nF</text>
<text x="51.8" y="99.5">B2</text>
<text x="72.6" y="99" transform="rotate(-90 72.6 99)">GND</text>
<text x="74.4" y="99" transform="rotate(-90 74.4 99)">MIC_P</text>
<text x="76.2" y="99" transform="rotate(-90 76.2 99)">MIC_N</text>
<text x="77.9" y="99" transform="rotate(-90 77.9 99)">SPK_P</text>
<text x="79.7" y="99" transform="rotate(-90 79.7 99)">SPK_N</text>
<text x="81.5" y="99" transform="rotate(-90 81.5 99)">LINEIN_R</text>
<text x="83.3" y="99" transform="rotate(-90 83.3 99)">LINEIN_L</text>
<text x="85" y="99" transform="rotate(-90 85 99)">ADC</text>
<text x="86.8" y="99" transform="rotate(-90 86.8 99)">VRTC</text>
<text x="88.6" y="99" transform="rotate(-90 88.6 99)">DBG_TXD</text>
<text x="90.4" y="99" transform="rotate(-90 90.4 99)">DBG_RXD</text>
<text x="92.2" y="99" transform="rotate(-90 92.2 99)">GND</text>
<text x="93.9" y="99" transform="rotate(-90 93.9 99)">SIM_VDD</text>
<text x="95.7" y="99" transform="rotate(-90 95.7 99)">SIM_DATA</text>
<text x="97.5" y="99" transform="rotate(-90 97.5 99)">SIM_CLK</text>
<text x="99.3" y="99" transform="rotate(-90 99.3 99)">SIM_RST</text>
<text x="101" y="99" transform="rotate(-90 101 99)">SIM_PRESENCE</text>
<text x="135.9" y="97.8">RXD</text>
<text x="161" y="97.4">R6</text>
<text x="163.3" y="97.5">1</text>
<text x="172.6" y="97.4">2</text>
<text x="174.7" y="97.3">0R</text>
<text x="196.3" y="100.6">J19</text>
<text x="217.6" y="100.6">J20</text>
<text x="230" y="100.6">J21</text>
<text x="254.8" y="99.9" transform="rotate(-90 254.8 99.9)">A</text>
<text x="258.7" y="98.1" transform="rotate(-90 258.7 98.1)">LED</text>
<text x="263.7" y="97.6" transform="rotate(-90 263.7 97.6)">10K</text>
<text x="49.2" y="106.1" transform="rotate(-90 49.2 106.1)">BUTTON-SMD-2PIN</text>
<text x="52.4" y="104.6" transform="rotate(-90 52.4 104.6)">1</text>
<text x="71.8" y="102.2" transform="rotate(-90 71.8 102.2)">18</text>
<text x="73.6" y="102.2" transform="rotate(-90 73.6 102.2)">19</text>
<text x="75.4" y="102.2" transform="rotate(-90 75.4 102.2)">20</text>
<text x="77.1" y="102.2" transform="rotate(-90 77.1 102.2)">21</text>
<text x="78.9" y="102.2" transform="rotate(-90 78.9 102.2)">22</text>
<text x="80.6" y="102.2" transform="rotate(-90 80.6 102.2)">23</text>
<text x="82.4" y="102.2" transform="rotate(-90 82.4 102.2)">24</text>
<text x="84.2" y="102.2" transform="rotate(-90 84.2 102.2)">25</text>
<text x="86" y="102.2" transform="rotate(-90 86 102.2)">26</text>
<text x="87.8" y="102.2" transform="rotate(-90 87.8 102.2)">27</text>
<text x="89.5" y="102.2" transform="rotate(-90 89.5 102.2)">28</text>
<text x="91.3" y="102.2" transform="rotate(-90 91.3 102.2)">29</text>
<text x="93.1" y="102.2" transform="rotate(-90 93.1 102.2)">30</text>
<text x="94.9" y="102.2" transform="rotate(-90 94.9 102.2)">31</text>
<text x="96.6" y="102.2" transform="rotate(-90 96.6 102.2)">32</text>
<text x="98.4" y="102.2" transform="rotate(-90 98.4 102.2)">33</text>
<text x="100.2" y="102.2" transform="rotate(-90 100.2 102.2)">34</text>
<text x="149.7" y="102.2" transform="rotate(-90 149.7 102.2)">10K</text>
<text x="149.9" y="103.9" transform="rotate(-90 149.9 103.9)">2</text>
<text x="155.1" y="102.2" transform="rotate(-90 155.1 102.2)">10K</text>
<text x="155.2" y="103.9" transform="rotate(-90 155.2 103.9)">2</text>
<text x="192.8" y="102.8">1</text>
<text x="192.8" y="104.5">2</text>
<text x="192.8" y="106.3">3</text>
<text x="202.6" y="103.1">D0</text>
<text x="202.6" y="104.9">D1</text>
<text x="202.6" y="106.7">D2</text>
<text x="214.2" y="102.8">1</text>
<text x="214.2" y="104.5">2</text>
<text x="214.2" y="106.3">3</text>
<text x="226.6" y="102.8">1</text>
<text x="226.6" y="104.5">2</text>
<text x="226.6" y="106.3">3</text>
<text x="254.8" y="104.5" transform="rotate(-90 254.8 104.5)">1</text>
<text x="256.5" y="103.4" transform="rotate(-90 256.5 103.4)">R10</text>
<text x="150" y="113.1" transform="rotate(-90 150 113.1)">1</text>
<text x="155.3" y="113.1" transform="rotate(-90 155.3 113.1)">1</text>
<text x="192.8" y="108">4</text>
<text x="194.8" y="112">4X1-PIN</text>
<text x="202.6" y="108.4">D3</text>
<text x="214.2" y="108">4</text>
<text x="216.1" y="112">4X1-PIN</text>
<text x="226.6" y="108">4</text>
<text x="228.5" y="112">4X1-PIN</text>
<text x="254.7" y="113.8" transform="rotate(-90 254.7 113.8)">2</text>
<text x="60.8" y="115.5">MICP</text>
<text x="60.9" y="119.1">SPKP</text>
<text x="114" y="119.1">SIM_DATA</text>
<text x="114" y="117.3">SIM_CLK</text>
<text x="114" y="115.5">SIM_RST</text>
<text x="149.9" y="115.5" transform="rotate(-90 149.9 115.5)">R7</text>
<text x="155.2" y="115.5" transform="rotate(-90 155.2 115.5)">R8</text>
<text x="256.5" y="119.4">U5</text>
<text x="256.6" y="116.7" transform="rotate(-90 256.6 116.7)">1K</text>
<text x="114" y="120.9">SIM_VDD</text>
<text x="116.2" y="124.4">DBG_RXD</text>
<text x="125.3" y="124.1">1</text>
<text x="125.3" y="125.8">2</text>
<text x="128.8" y="121.9">J18</text>
<text x="215.3" y="120.9">STATUS</text>
<text x="229.9" y="120.5">R13</text>
<text x="232.5" y="120.6">1</text>
<text x="241.9" y="120.5">2</text>
<text x="243.9" y="120.3">0R</text>
<text x="244.1" y="125.8" transform="rotate(-90 244.1 125.8)">1</text>
<text x="245.8" y="124.7" transform="rotate(-90 245.8 124.7)">R11</text>
<text x="103.3" y="129.7">VBAT</text>
<text x="116.2" y="126.2">DBG_TXD</text>
<text x="125.3" y="127.6">3</text>
<text x="125.3" y="129.4">4</text>
<text x="127.3" y="133.3">4X1-PIN</text>
<text x="244" y="135.1" transform="rotate(-90 244 135.1)">2</text>
<text x="246" y="138.4" transform="rotate(-90 246 138.4)">10K</text>
<text x="96.8" y="153.9">J16</text>
<text x="25.4" y="159.9">SPKP</text>
<text x="49.2" y="157.3" transform="rotate(-90 49.2 157.3)">C14</text>
<text x="50.8" y="157.3" transform="rotate(-90 50.8 157.3)">1uF</text>
<text x="60.3" y="159.7">1</text>
<text x="63.8" y="158.2">R27</text>
<text x="69.6" y="159.6">2</text>
<text x="93.4" y="156">1</text>
<text x="93.4" y="157.8">2</text>
<text x="93.4" y="159.6">3</text>
<text x="95.8" y="156.9">GND</text>
<text x="95.8" y="158.7">R</text>
<text x="95.8" y="160.5">L</text>
<text x="62.4" y="163.6">C13</text>
<text x="62.4" y="165.2">33pF</text>
<text x="63.8" y="162.8">10R</text>
<text x="73" y="163.6">C12</text>
<text x="73" y="165.2">33pF</text>
<text x="91.2" y="163.5">3.5INCH-SONIC-JACK</text>
<text x="128.3" y="165.2">RF_ANT</text>
<text x="142.9" y="164.9">R151</text>
<text x="154.9" y="164.9">2</text>
<text x="156.9" y="164.7">0R</text>
<text x="160.6" y="164.9">R14</text>
<text x="163.3" y="165">1</text>
<text x="172.6" y="164.9">2</text>
<text x="174.7" y="164.7">0R</text>
<text x="179" y="165.1">1</text>
<text x="181.1" y="165.6">ANT</text>
<text x="189.7" y="165.1">1</text>
<text x="191.8" y="165.6">ANT</text>
<text x="25.3" y="170.6">MICP</text>
<text x="39" y="170.3">1</text>
<text x="42.5" y="168.8">R28</text>
<text x="42.5" y="173.4">10R</text>
<text x="48.3" y="170.2">2</text>
<text x="93.4" y="170.2">1</text>
<text x="93.4" y="172">2</text>
<text x="93.4" y="173.8">3</text>
<text x="95.8" y="171.1">GND</text>
<text x="95.8" y="172.9">R</text>
<text x="96.8" y="168.1">J17</text>
<text x="143.5" y="170.4">C16</text>
<text x="144.9" y="168.6" transform="rotate(-90 144.9 168.6)">NC</text>
<text x="159.5" y="170.4">C2</text>
<text x="160.9" y="168.6" transform="rotate(-90 160.9 168.6)">NC</text>
<text x="175.1" y="170.1">J11</text>
<text x="180.9" y="169.9">ANT</text>
<text x="185.8" y="170.1">J12</text>
<text x="191.6" y="169.9">ANT</text>
<text x="41.1" y="174.3">C18</text>
<text x="41.1" y="175.9">33pF</text>
<text x="51.7" y="174.3">C17</text>
<text x="51.7" y="175.9">33pF</text>
<text x="91.2" y="177.7">3.5INCH-SONIC-JACK</text>
<text x="95.8" y="174.6">L</text>
</g>
</svg>
